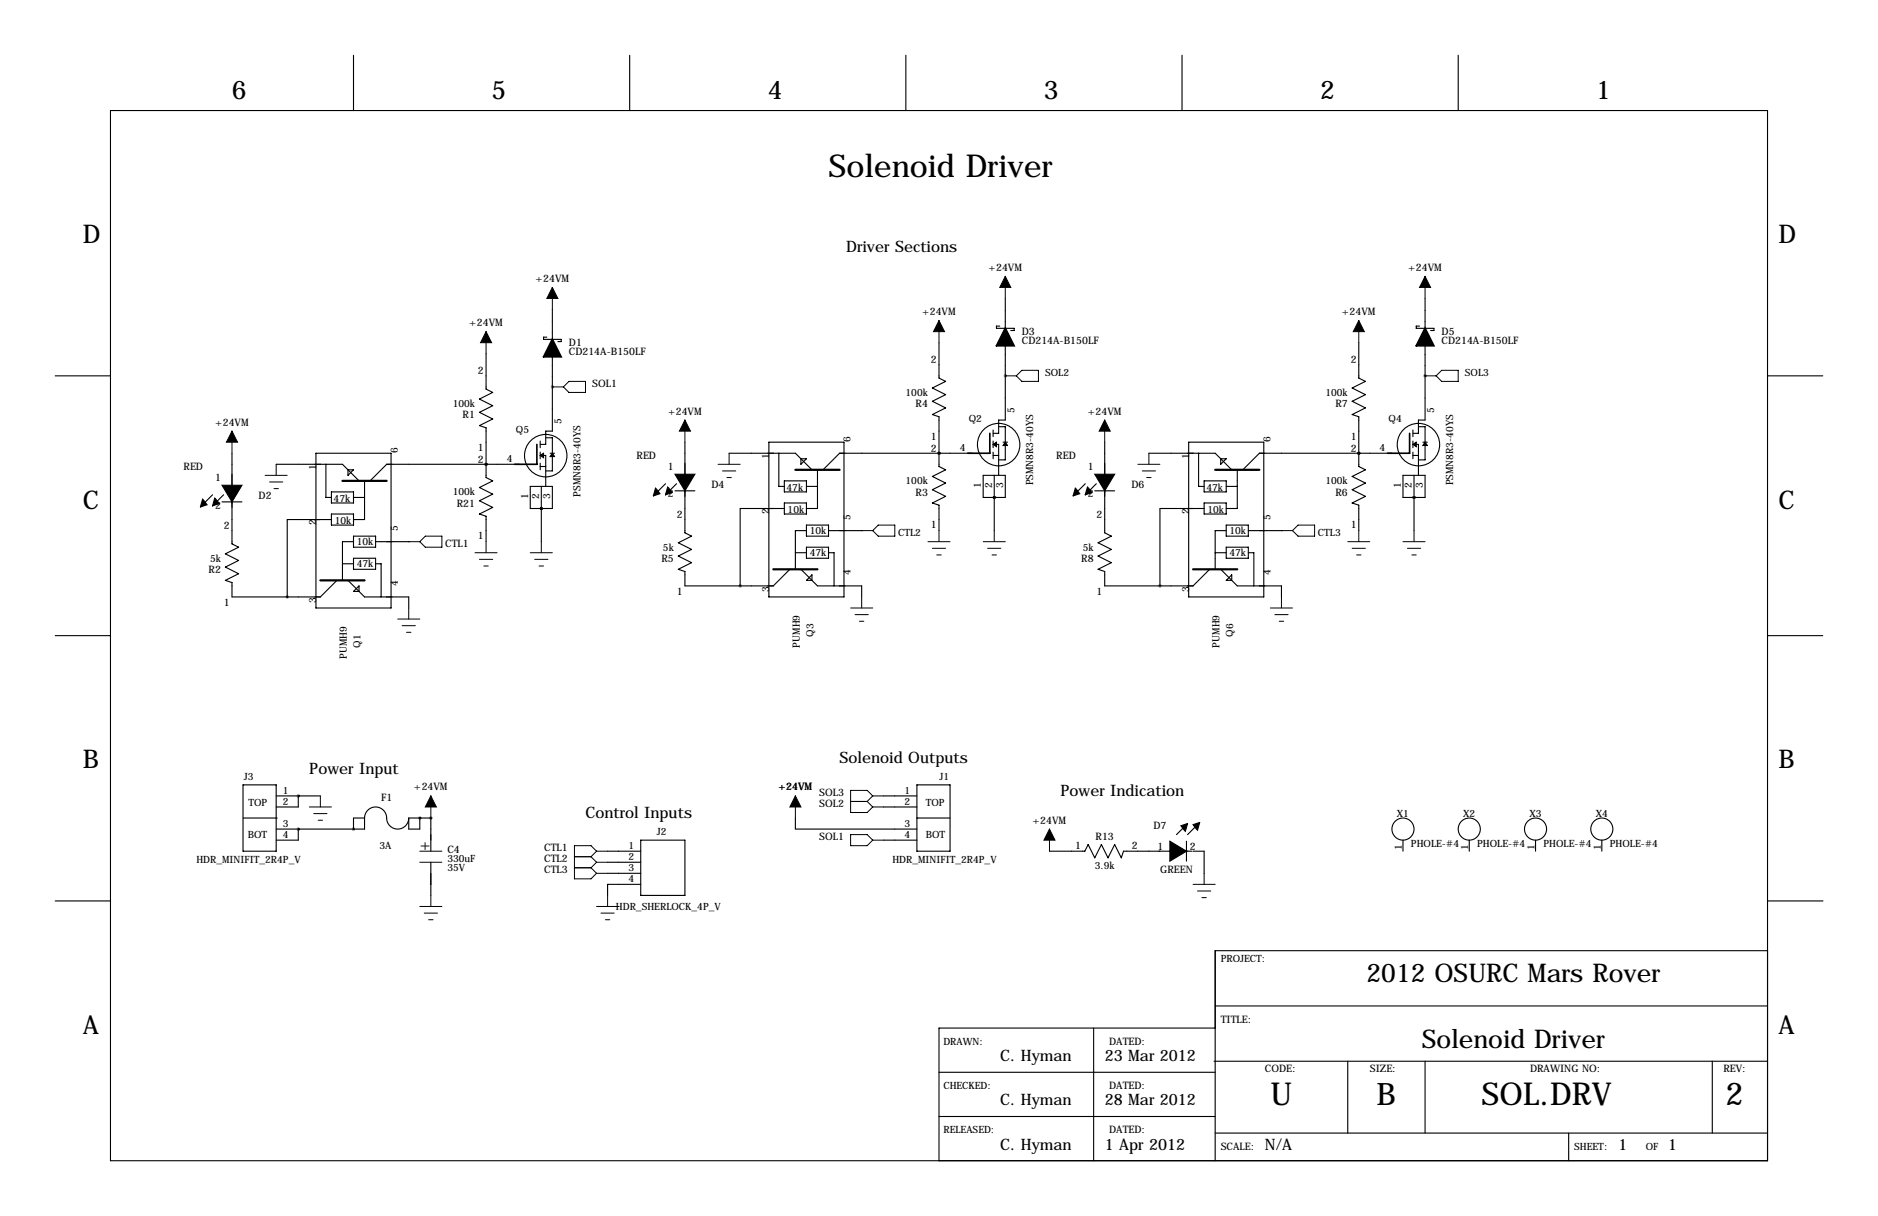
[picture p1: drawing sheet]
<svg xmlns="http://www.w3.org/2000/svg" width="432mm" height="279mm" viewBox="0 0 432 279" stroke-linecap="round" stroke-linejoin="round" font-family="sans-serif">
<g fill="none" stroke="#000" stroke-width=".25">
<path d="M81.3 12.7v12.7M144.8 12.7v12.7M208.3 12.7v12.7M271.8 12.7v12.7M335.3 12.7v12.7M25.4 25.4h381v241.3h-381zM125.7 77.5h-.7v.5h4v.5h-.7M127 71.1v6.8M215.9 78.7v8.2l1.5 .7-3 1.6 3 1.5-3 1.5 3 1.5-3 1.5 1.5 .6v11.4l1.5 .7-3 1.6 3 1.5-3 1.5 3 1.5-3 1.6 1.5 .5v5.8M229.9 74.9h-.8v.5h4.1v.5h-.8M231.1 79.5v17h-1.5v3.1h-1.3M231.1 68.6v6.8"/>
<path d="M312.4 78.7v8.2l1.5 .7-3 1.6 3 1.5-3 1.5 3 1.5-3 1.5 1.5 .6v11.4l1.5 .7-3 1.6 3 1.5-3 1.5 3 1.5-3 1.6 1.5 .5v5.8M326.4 74.9h-.8v.5h4.1v.5h-.8M327.7 68.6v6.8M327.7 79.5v17h-1.6v3.1h-1.2M12.7 86.4h12.7M111.8 81.3v8.1l1.5 .8-3.1 1.5 3.1 1.5-3.1 1.5 3.1 1.6-3.1 1.5 1.6 .5v11.4l1.5 .8-3.1 1.5 3.1 1.5-3.1 1.6 3.1 1.5-3.1 1.5 1.6 .5v5.9M127 88.9h.1M127 82v17.1h-1.5v3h-1.3M228.3 98.8v1.5M229.6 98h1.5v3.6M231.1 86.4h.1M324.9 98.8v1.5"/>
<path d="M326.1 98h1.6v3.6M327.7 86.4h.1M406.4 86.4h12.7M48.9 113.7l-2.6 2.5M51.1 115.3h4.5M51.4 113.7l-2.5 2.5M53.3 104.1v20.9l1.6 .7-3.1 1.6 3.1 1.5-3.1 1.5 3.1 1.5-3.1 1.5 1.5 .6v3.3h20.4l3.8-3.9M63.5 106.7h15.2l3.8 3.8M72.6 104.1h17.3v35.6h-17.3zM74.9 106.7v7.6h1.3M76.2 119.4h-10.2v17.8M76.2 113h5.1v2.6h-5.1z"/>
<path d="M76.2 118.1h5.1v2.6h-5.1zM80 107.9h1.3l-1.3 1.3zM81.3 114.3h2.5M83.8 110.5v8.9h-2.5M111.8 106.7h.1M119.4 106.7h-30.5l-3.8 3.8M121.9 111.8h5.1v5h-5.1zM124.2 104.6h1.3v7.2M124.2 101.3v1.6M124.2 103.9v1.5M124.2 106.4v1.5M124.2 107.2h1.3"/>
<path d="M124.5 116.8h.1M124.5 111.8v12.7M125.5 100.6h1.5v3.5M126.5 104.1h1M127 104.9v3.3h-1.5M153 111.2l-2.5 2.5M155.2 112.8h4.6M155.5 111.2l-2.5 2.5M157.5 101.6v20.8l1.5 .8-3 1.5 3 1.5-3 1.6 3 1.5-3 1.5 1.5 .5v3.3h20.3l3.8-3.8M167.6 104.1h15.3l3.8 3.8M176.8 101.6h17.3v35.6h-17.3zM179.1 104.1v7.7h1.2"/>
<path d="M180.3 116.8h-10.1v17.8M180.3 110.5h5.1v2.5h-5.1zM180.3 115.6h5.1v2.5h-5.1zM184.1 105.4h1.3l-1.3 1.3zM185.4 111.8h2.6M188 107.9v8.9h-2.6M215.9 104.1h.1M223.5 104.1h-30.5l-3.8 3.8M226.1 109.2h5v5.1h-5zM228.3 104.6h1.3M228.3 102.1h1.3v7.1M228.3 101.3v1.6"/>
<path d="M228.3 103.9v1.5M228.6 114.3h.1M228.6 109.2v12.7M230.6 101.6h1M231.1 102.4v3.3h-1.5M249.5 111.2l-2.5 2.5M251.7 112.8h4.6M252.1 111.2l-2.6 2.5M254 101.6v20.8l1.5 .8-3 1.5 3 1.5-3 1.6 3 1.5-3 1.5 1.5 .5v3.3h20.3l3.8-3.8M264.2 104.1h15.2l3.8 3.8M273.3 101.6h17.3v35.6h-17.3zM275.6 104.1v7.7h1.3"/>
<path d="M276.9 116.8h-10.2v17.8M276.9 110.5h5v2.5h-5zM276.9 115.6h5v2.5h-5zM280.7 105.4h1.2l-1.2 1.3zM281.9 111.8h2.6M284.5 107.9v8.9h-2.6M312.4 104.1h.1M320 104.1h-30.4l-3.8 3.8M322.6 109.2h5.1v5.1h-5.1zM324.9 104.6h1.2M324.9 102.1h1.2v7.1M324.9 101.3v1.6"/>
<path d="M324.9 103.9v1.5M325.1 114.3h.1M325.1 109.2v12.7M327.2 101.6h1M327.7 102.4v3.3h-1.6M78.7 129.5h2.6M80 133.3l3.8 3.9h10.2v2.5M81.3 123.2h5.1v2.5h-5.1zM81.3 128.3h5.1v2.5h-5.1zM81.3 124.5h-2.6v8.8M81.3 135.9l1.2-1.3v1.3zM86.4 129.5h1.2v7.7"/>
<path d="M86.4 124.5h7.6M94 124.5h.1M182.9 127h2.5M184.1 130.8l3.9 3.8h10.1v2.6M185.4 120.7h5.1v2.5h-5.1zM185.4 125.7h5.1v2.6h-5.1zM185.4 121.9h-2.5v8.9M185.4 133.3l1.3-1.2v1.2zM190.5 127h1.3v7.6M190.5 121.9h7.6M198.1 121.9h.1M279.4 127h2.5"/>
<path d="M280.7 130.8l3.8 3.8h10.1v2.6M281.9 121.9h-2.5v8.9M281.9 120.7h5.1v2.5h-5.1zM281.9 125.7h5.1v2.6h-5.1zM283.2 132.1v1.2h-1.3zM287 127h1.3v7.6M287 121.9h7.6M294.6 121.9h.1M12.7 146h12.7M406.4 146h12.7M55.9 188h7.6M55.9 180.3h7.6v15.3h-7.6z"/>
<path d="M63.5 188h.1M63.5 182.9h10.2M68.6 190.5h.1M68.6 182.9h.1M68.6 182.9v2.5h-5.1M68.6 190.5v2.5h-5.1M81.3 190.5h.1M83.8 188a2.54 2.54 0 0 1 2.6-2.6 2.54 2.54 0 0 1 2.5 2.6 2.54 2.54 0 0 0 2.5 2.5 2.54 2.54 0 0 0 2.6-2.5M83.8 188h-2.5v2.5M83.8 188v2.5h-20.3M94 188v2.5h2.5v-2.5M94 188h5.1"/>
<path d="M96.5 188h.1M99.1 188h.1M99.1 188v7.6M99.1 198.1v7.6M139.7 195.6h7.6M139.7 198.1h7.6M147.3 193h10.2v12.7h-10.2zM182.9 188v2.5h27.9M203.2 182.9h7.6M203.2 185.4h7.6M203.2 193h7.6M210.8 188h.1"/>
<path d="M210.8 188h7.6M210.8 180.3h7.6v15.3h-7.6zM241.3 195.6h8.1l.8-1.5 1.5 3 1.5-3 1.6 3 1.5-3 1.5 3 .5-1.5h15.8M272.8 193.3v4.6M273 189.2l-2.5 2.6M274.3 195.6h2.6v5.1M275.6 189.2l-2.6 2.6M322.6 193v2.6M337.8 193v2.6M353.1 193v2.6M368.3 193v2.6M12.7 207h12.7"/>
<path d="M139.7 200.7h7.6M147.3 203.2h-7.6v2.5M406.4 218.4h-127v48.3M406.5 207h12.7M251.5 236.2v30.5M279.4 236.2h-63.5v30.5M279.4 231.1h127M215.9 256.5h63.5M215.9 246.4h63.5M279.1 243.8h127.3M309.9 243.8v16.5M327.7 243.8v16.5"/>
<path d="M393.7 243.8v16.5M279.4 260.3h127M360.7 260.3v6.4"/>
<circle cx="125.5" cy="104.7" r="4.9"/>
<circle cx="229.6" cy="102.2" r="4.9"/>
<circle cx="326.1" cy="102.2" r="4.9"/>
<circle cx="322.6" cy="190.5" r="2.54"/>
<circle cx="337.8" cy="190.5" r="2.54"/>
<circle cx="353.1" cy="190.5" r="2.54"/>
<circle cx="368.3" cy="190.5" r="2.54"/>
</g>
<g fill="none" stroke="#000" stroke-width=".23">
<path d="M111.8 76.2v5.1M127 66v5.1M215.9 73.7v5M231.1 63.5v5.1M312.4 73.7v5M327.7 63.5v5.1M53.3 99.1v5M127 88.9h2.5M130.8 87.6h3.8v2.6h-3.8l-1.3-1.3zM157.5 96.5v5.1M231.1 86.4h2.6M234.9 85.1h3.9v2.5h-3.9l-1.2-1.2z"/>
<path d="M254 96.5v5.1M327.7 86.4h2.5M331.5 85.1h3.8v2.5h-3.8l-1.3-1.2zM61 109.2h5M62 110.7h3M63 112.3h1M63.5 106.7v2.5M165.1 106.7h5.1M166.1 108.2h3.1M167.1 109.7h1M167.6 104.1v2.6M261.6 106.7h5.1"/>
<path d="M262.6 108.2h3.1M263.7 109.7h1M264.2 104.1v2.6M94 139.7v2.5M94 124.5h2.5M96.5 124.5l1.3-1.3h3.8v2.5h-3.8zM109.2 127h5.1M110.2 128.5h3.1M111.3 130h1M111.8 124.5v2.5M121.9 127h5.1M122.9 128.5h3.1"/>
<path d="M124 130h1M124.5 124.5v2.5M195.6 139.7h5.1M198.1 137.2v2.5M198.1 121.9h2.6M200.7 121.9l1.2-1.2h3.8v2.5h-3.8zM213.4 124.5h5M214.4 126h3M215.4 127.5h1M215.9 121.9v2.6M226.1 124.5h5M227.1 126h3"/>
<path d="M228.1 127.5h1M228.6 121.9v2.6M292.1 139.7h5.1M294.6 121.9h2.6M294.6 137.2v2.5M298.4 120.7h3.9v2.5h-3.9l-1.2-1.3zM309.9 124.5h5.1M310.9 126h3M311.9 127.5h1M312.4 121.9v2.6M322.6 124.5h5.1M323.6 126h3"/>
<path d="M324.6 127.5h1M325.1 121.9v2.6M91.4 142.2h5.1M92.5 143.8h3M93.5 145.3h1M196.6 141.2h3M197.6 142.7h1M293.1 141.2h3.1M294.1 142.7h1M71.1 185.4h5.1M72.1 186.9h3.1M73.2 188.5h1"/>
<path d="M73.7 182.9v2.5M96.5 195.6h5.1M96.5 198.1h5.1M99.1 182.9v5.1M132.1 199.4h3.8M132.1 196.8h3.8M135.9 199.4l1.3 1.3M135.9 196.8l1.3 1.3M137.2 195.6h2.5M137.2 198.1h2.5M137.2 195.6l-1.3-1.3h-3.8v7.6h3.8l1.3-1.2M137.2 198.1l-1.3 1.3"/>
<path d="M137.2 195.6l-1.3 1.2M182.9 182.9v5.1M195.6 191.8h3.8l1.3 1.2-1.3 1.3h-3.8zM195.6 184.1h3.8M199.4 184.1l1.3 1.3M200.7 185.4h2.5M200.7 182.9l-1.3-1.3h-3.8v5.1h3.8l1.3-1.3M200.7 182.9h2.5M200.7 182.9l-1.3 1.2M200.7 193h2.5M241.3 190.5v5.1M96.5 208.3h5.1"/>
<path d="M97.5 209.8h3.1M98.6 211.3h1M99.1 205.7v2.6M137.2 208.3h5M137.2 200.7h2.5M138.2 209.8h3M139.2 211.3h1M139.7 205.7v2.6M274.3 203.2h5.1M275.3 204.7h3.1M276.4 206.2h1M276.9 200.7v2.5"/>
</g>
<g fill="#000" stroke="#000" stroke-width=".25">
<path d="M46.6 114.7l1 1.3-1.5 .5zM49.4 114.5l1 1.2-1.5 .5zM53.3 111.5h2.3l-2.3 3.8zM51.1 111.5h2.2v3.8zM124.2 104.6l.8-.5v1.1zM127 104.1l.5 .8h-1zM150.7 112.2l1 1.2-1.5 .5zM153.5 111.9l1 1.3-1.5 .5zM157.5 109h2.3l-2.3 3.8zM155.2 109h2.3v3.8zM228.3 102.1l.8-.5v1zM231.1 101.6l.5 .8h-1z"/>
<path d="M247.2 112.2l1.1 1.2-1.6 .5zM250 111.9l1.1 1.3-1.6 .5zM254 109h2.3l-2.3 3.8zM251.7 109h2.3v3.8zM324.9 102.1l.7-.5v1zM327.7 101.6l.5 .8h-1zM269 195.6h3.8l-3.8 2.3zM269 193.3l3.8 2.3h-3.8zM271.5 189.7l1.5-.5-.5 1.8zM274.3 189.5l1.5-.5-.5 1.8z"/>
</g>
<path d="M227.6 99.6v4.5h-5.1M324.1 99.6v4.5h-5.1M123.4 102.1v4.6h-5" fill="none" stroke="#000" stroke-width=".38"/>
<path d="M78.7 110.5h10.2M182.9 107.9h10.1M279.4 107.9h10.2M73.7 133.3h10.1M177.8 130.8h10.2M274.3 130.8h10.2" fill="none" stroke="#000" stroke-width=".51"/>
<path d="M231.1 75.4l2.1 4.1h-4.1zM327.7 75.4l2 4.1h-4.1zM127 77.9l2 4.1h-4z" fill="#000" stroke="#000" stroke-width=".38"/>
<path d="M111.8 76.2l1.2 2.5h-2.5zM127 66l1.3 2.6h-2.6zM215.9 73.7l1.3 2.5h-2.6zM231.1 63.5l1.3 2.5h-2.5zM312.4 73.7l1.3 2.5h-2.6zM327.7 63.5l1.2 2.5h-2.5zM53.3 99.1l1.3 2.5h-2.5zM157.5 96.5l1.2 2.6h-2.5zM254 96.5l1.3 2.6h-2.6zM99.1 182.9l1.2 2.5h-2.5zM182.9 182.9l1.2 2.5h-2.5zM241.3 190.5l1.3 2.5h-2.6z" fill="#000" stroke="#000" stroke-width=".23"/>
<path d="M99 188a.05 .05 0 0 0 .1 0 .05 .05 0 0 0-.1 0zM124.4 116.8a.05 .05 0 0 0 .1 0 .05 .05 0 0 0-.1 0zM124.4 116.8a.05 .05 0 0 0 .1 0 .05 .05 0 0 0-.1 0zM111.7 106.7a.05 .05 0 0 0 .1 0 .05 .05 0 0 0-.1 0zM111.7 106.7a.05 .05 0 0 0 .1 0 .05 .05 0 0 0-.1 0zM66 137.2a.05 .05 0 0 0 .1 0 .05 .05 0 0 0-.1 0zM231.1 86.4a.05 .05 0 0 0 .1 0 .05 .05 0 0 0-.1 0zM327.6 86.4a.05 .05 0 0 0 .1 0 .05 .05 0 0 0-.1 0z" fill="#000" stroke="#000" stroke-width=".63"/>
<g font-size="7.3">
<text x="190.5" y="40.6">Solenoid Driver</text>
<text x="292.1" y="254">U</text>
<text x="340.6" y="254">SOL.DRV</text>
<text x="396.7" y="254">2</text>
</g>
<text font-size="7.1" x="316.5" y="254">B</text>
<g font-size="5.9">
<text x="53.3" y="22.9">6</text>
<text x="113" y="22.9">5</text>
<text x="176.5" y="22.9">4</text>
<text x="240" y="22.9">3</text>
<text x="303.5" y="22.9">2</text>
<text x="367" y="22.9">1</text>
<text x="19" y="55.9">D</text>
<text x="408.9" y="55.9">D</text>
<text x="19" y="116.8">C</text>
<text x="408.9" y="116.8">C</text>
<text x="19" y="176.5">B</text>
<text x="408.9" y="176.5">B</text>
<text x="314.2" y="225.6">2012 OSURC Mars Rover</text>
<text x="19" y="237.5">A</text>
<text x="408.9" y="237.5">A</text>
<text x="326.9" y="240.8">Solenoid Driver</text>
</g>
<g font-size="3.6">
<text x="194.6" y="57.9">Driver Sections</text>
<text x="71.1" y="177.8">Power Input</text>
<text x="193" y="175.3">Solenoid Outputs</text>
<text x="243.8" y="182.9">Power Indication</text>
<text x="134.6" y="188">Control Inputs</text>
<text x="96.5" y="195.3">+</text>
<text x="230" y="243.8">C. Hyman</text>
<text x="254" y="243.8">23 Mar 2012</text>
<text x="230" y="254">C. Hyman</text>
<text x="254" y="254">28 Mar 2012</text>
<text x="230" y="264.2">C. Hyman</text>
<text x="254" y="264.2">1 Apr 2012</text>
<text x="290.8" y="264.2">N/A</text>
<text x="372.1" y="264.1">1</text>
<text x="383.5" y="264.1">1</text>
</g>
<g font-size="2.4">
<text x="123.1" y="64.8">+24VM</text>
<text x="227.3" y="62.2">+24VM</text>
<text x="323.8" y="62.2">+24VM</text>
<text x="107.9" y="74.9">+24VM</text>
<text x="212" y="72.4">+24VM</text>
<text x="234.9" y="76.9">D3</text>
<text x="308.5" y="72.4">+24VM</text>
<text x="331.5" y="76.9">D5</text>
<text x="130.8" y="79.5">D1</text>
<text x="130.8" y="81.6">CD214A-B150LF</text>
<text x="214" y="83.4">2</text>
<text x="234.9" y="79.1">CD214A-B150LF</text>
<text x="310.6" y="83.4">2</text>
<text x="331.5" y="79.1">CD214A-B150LF</text>
<text x="109.9" y="86">2</text>
<text x="136.1" y="88.9">SOL1</text>
<text x="153.6" y="95.2">+24VM</text>
<text x="210.5" y="93.6">R4</text>
<text x="250.1" y="95.2">+24VM</text>
<text x="307" y="93.6">R7</text>
<text x="49.5" y="97.8">+24VM</text>
<text x="106.4" y="96.1">R1</text>
<text x="214" y="101.1">1</text>
<text x="310.6" y="101.1">1</text>
<text x="42.2" y="107.9">RED</text>
<text x="109.9" y="106.3">2</text>
<text x="109.9" y="103.6">1</text>
<text x="146.3" y="105.4">RED</text>
<text x="214" y="103.8">2</text>
<text x="242.9" y="105.4">RED</text>
<text x="310.6" y="103.8">2</text>
<text x="49.4" y="110.6">1</text>
<text x="153.6" y="108.1">1</text>
<text x="163.6" y="112.2">D4</text>
<text x="210.5" y="113.9">R3</text>
<text x="250.1" y="108.1">1</text>
<text x="260.1" y="112.2">D6</text>
<text x="307" y="113.9">R6</text>
<text x="49.4" y="116.8">2</text>
<text x="59.5" y="114.7">D2</text>
<text x="105" y="116.5">R21</text>
<text x="153.6" y="114.3">2</text>
<text x="155.6" y="119">2</text>
<text x="250.1" y="114.3">2</text>
<text x="252.1" y="119">2</text>
<text x="51.5" y="121.5">2</text>
<text x="102.4" y="125.7">CTL1</text>
<text x="109.9" y="124">1</text>
<text x="214" y="121.4">1</text>
<text x="310.6" y="121.4">1</text>
<text x="47.9" y="131.7">R2</text>
<text x="152.1" y="129.2">R5</text>
<text x="248.6" y="129.2">R8</text>
<text x="155.6" y="136.7">1</text>
<text x="252.1" y="136.7">1</text>
<text x="51.5" y="139.2">1</text>
<text x="87.6" y="184.1">F1</text>
<text x="95.2" y="181.6">+24VM</text>
<text x="179" y="181.6">+24VM</text>
<text x="188.3" y="185.4">SOL2</text>
<text x="188.3" y="182.9">SOL3</text>
<text x="237.4" y="189.2">+24VM</text>
<text x="265.2" y="190.5">D7</text>
<text x="102.9" y="196.1">C4</text>
<text x="125.1" y="195.6">CTL1</text>
<text x="188.3" y="193">SOL1</text>
<text x="247.2" y="195.2">1</text>
<text x="251.9" y="193">R13</text>
<text x="260.3" y="195.1">2</text>
<text x="266.1" y="195.2">1</text>
<text x="273.6" y="195.2">2</text>
<text x="125.1" y="200.7">CTL3</text>
<text x="125.1" y="198.1">CTL2</text>
<text x="266.8" y="200.5">GREEN</text>
<text x="280.7" y="234.9">TITLE:</text>
<text x="255" y="240">DATED:</text>
<text x="255" y="250.2">DATED:</text>
<text x="290.8" y="246.4">CODE:</text>
<text x="315" y="246.4">SIZE:</text>
<text x="351.8" y="246.4">DRAWING NO:</text>
<text x="396.2" y="246.4">REV:</text>
<text x="255" y="260.3">DATED:</text>
<text x="280.7" y="264.2">SCALE:</text>
</g>
<g font-size="2.3">
<text x="240.3" y="86.4">SOL2</text>
<text x="336.8" y="86.4">SOL3</text>
<text x="104.1" y="93.5">100k</text>
<text x="208.2" y="90.9">100k</text>
<text x="233.3" y="95" transform="rotate(-90 233.3 95)">5</text>
<text x="304.7" y="90.9">100k</text>
<text x="329.8" y="95" transform="rotate(-90 329.8 95)">5</text>
<text x="118.6" y="99.6">Q5</text>
<text x="129.1" y="97.5" transform="rotate(-90 129.1 97.5)">5</text>
<text x="195.6" y="101.6" transform="rotate(-90 195.6 101.6)">6</text>
<text x="222.8" y="97">Q2</text>
<text x="292.1" y="101.6" transform="rotate(-90 292.1 101.6)">6</text>
<text x="319.3" y="97">Q4</text>
<text x="72.7" y="108" transform="rotate(-90 72.7 108)">1</text>
<text x="91.4" y="104.1" transform="rotate(-90 91.4 104.1)">6</text>
<text x="116.5" y="106.2">4</text>
<text x="176.9" y="105.5" transform="rotate(-90 176.9 105.5)">1</text>
<text x="220.7" y="103.6">4</text>
<text x="273.4" y="105.5" transform="rotate(-90 273.4 105.5)">1</text>
<text x="317.2" y="103.6">4</text>
<text x="104.1" y="113.8">100k</text>
<text x="180.8" y="112.8">47k</text>
<text x="208.2" y="111.3">100k</text>
<text x="225.6" y="112.1" transform="rotate(-90 225.6 112.1)">1</text>
<text x="228.1" y="112.1" transform="rotate(-90 228.1 112.1)">2</text>
<text x="230.6" y="112.1" transform="rotate(-90 230.6 112.1)">3</text>
<text x="237.6" y="111.5" transform="rotate(-90 237.6 111.5)">PSMN8R3-40YS</text>
<text x="277.4" y="112.8">47k</text>
<text x="304.7" y="111.3">100k</text>
<text x="322.1" y="112.1" transform="rotate(-90 322.1 112.1)">1</text>
<text x="324.6" y="112.1" transform="rotate(-90 324.6 112.1)">2</text>
<text x="327.2" y="112.1" transform="rotate(-90 327.2 112.1)">3</text>
<text x="334.1" y="111.5" transform="rotate(-90 334.1 111.5)">PSMN8R3-40YS</text>
<text x="76.7" y="115.3">47k</text>
<text x="121.4" y="114.6" transform="rotate(-90 121.4 114.6)">1</text>
<text x="124" y="114.6" transform="rotate(-90 124 114.6)">2</text>
<text x="126.5" y="114.6" transform="rotate(-90 126.5 114.6)">3</text>
<text x="133.4" y="114.1" transform="rotate(-90 133.4 114.1)">PSMN8R3-40YS</text>
<text x="176.9" y="118.2" transform="rotate(-90 176.9 118.2)">2</text>
<text x="181.1" y="117.9">10k</text>
<text x="195.6" y="119.4" transform="rotate(-90 195.6 119.4)">5</text>
<text x="273.4" y="118.2" transform="rotate(-90 273.4 118.2)">2</text>
<text x="277.6" y="117.9">10k</text>
<text x="292.1" y="119.4" transform="rotate(-90 292.1 119.4)">5</text>
<text x="72.7" y="120.7" transform="rotate(-90 72.7 120.7)">2</text>
<text x="77" y="120.4">10k</text>
<text x="82" y="125.2">10k</text>
<text x="91.4" y="121.9" transform="rotate(-90 91.4 121.9)">5</text>
<text x="186.2" y="122.7">10k</text>
<text x="206.5" y="123.2">CTL2</text>
<text x="282.7" y="122.7">10k</text>
<text x="303" y="123.2">CTL3</text>
<text x="48.3" y="129">5k</text>
<text x="82" y="130.3">47k</text>
<text x="152.4" y="126.5">5k</text>
<text x="186.2" y="127.8">47k</text>
<text x="249" y="126.5">5k</text>
<text x="282.7" y="127.8">47k</text>
<text x="91.4" y="134.6" transform="rotate(-90 91.4 134.6)">4</text>
<text x="176.9" y="135.9" transform="rotate(-90 176.9 135.9)">3</text>
<text x="195.6" y="132.1" transform="rotate(-90 195.6 132.1)">4</text>
<text x="273.4" y="135.9" transform="rotate(-90 273.4 135.9)">3</text>
<text x="292.1" y="132.1" transform="rotate(-90 292.1 132.1)">4</text>
<text x="72.7" y="138.5" transform="rotate(-90 72.7 138.5)">3</text>
<text x="82.9" y="148.8" transform="rotate(-90 82.9 148.8)">Q1</text>
<text x="183.9" y="148.8" transform="rotate(-90 183.9 148.8)">PUMH9</text>
<text x="187" y="146.3" transform="rotate(-90 187 146.3)">Q3</text>
<text x="280.4" y="148.8" transform="rotate(-90 280.4 148.8)">PUMH9</text>
<text x="283.6" y="146.3" transform="rotate(-90 283.6 146.3)">Q6</text>
<text x="79.8" y="151.3" transform="rotate(-90 79.8 151.3)">PUMH9</text>
<text x="56" y="179.3">J3</text>
<text x="216.1" y="179.3">J1</text>
<text x="57.1" y="185.2">TOP</text>
<text x="65" y="182.4">1</text>
<text x="65" y="184.9">2</text>
<text x="208" y="182.4">1</text>
<text x="208" y="184.9">2</text>
<text x="212.9" y="185.2">TOP</text>
<text x="65" y="190">3</text>
<text x="151" y="191.8">J2</text>
<text x="208" y="190">3</text>
<text x="321.2" y="187.7">X1</text>
<text x="336.4" y="187.7">X2</text>
<text x="351.7" y="187.7">X3</text>
<text x="366.9" y="187.7">X4</text>
<text x="57" y="192.5">BOT</text>
<text x="65" y="192.5">4</text>
<text x="87.3" y="195.2">3A</text>
<text x="102.9" y="198">330uF</text>
<text x="144.5" y="195.1">1</text>
<text x="144.5" y="197.6">2</text>
<text x="208" y="192.5">4</text>
<text x="212.9" y="192.5">BOT</text>
<text x="322.3" y="195.4" transform="rotate(-90 322.3 195.4)">1</text>
<text x="324.4" y="194.7">PHOLE-#4</text>
<text x="337.6" y="195.4" transform="rotate(-90 337.6 195.4)">1</text>
<text x="339.7" y="194.7">PHOLE-#4</text>
<text x="352.8" y="195.4" transform="rotate(-90 352.8 195.4)">1</text>
<text x="354.9" y="194.7">PHOLE-#4</text>
<text x="368" y="195.4" transform="rotate(-90 368 195.4)">1</text>
<text x="370.1" y="194.7">PHOLE-#4</text>
<text x="45.2" y="198.2">HDR_MINIFIT_2R4P_V</text>
<text x="102.9" y="200.2">35V</text>
<text x="144.5" y="200.2">3</text>
<text x="144.5" y="202.7">4</text>
<text x="205.2" y="198.2">HDR_MINIFIT_2R4P_V</text>
<text x="251.7" y="199.7">3.9k</text>
<text x="141.6" y="209.1">HDR_SHERLOCK_4P_V</text>
<text x="280.7" y="221">PROJECT:</text>
<text x="216.9" y="240">DRAWN:</text>
<text x="216.9" y="250.2">CHECKED:</text>
<text x="216.9" y="260.3">RELEASED:</text>
<text x="361.9" y="264.2">SHEET:</text>
<text x="378.4" y="264.2">OF</text>
</g>
</svg>
